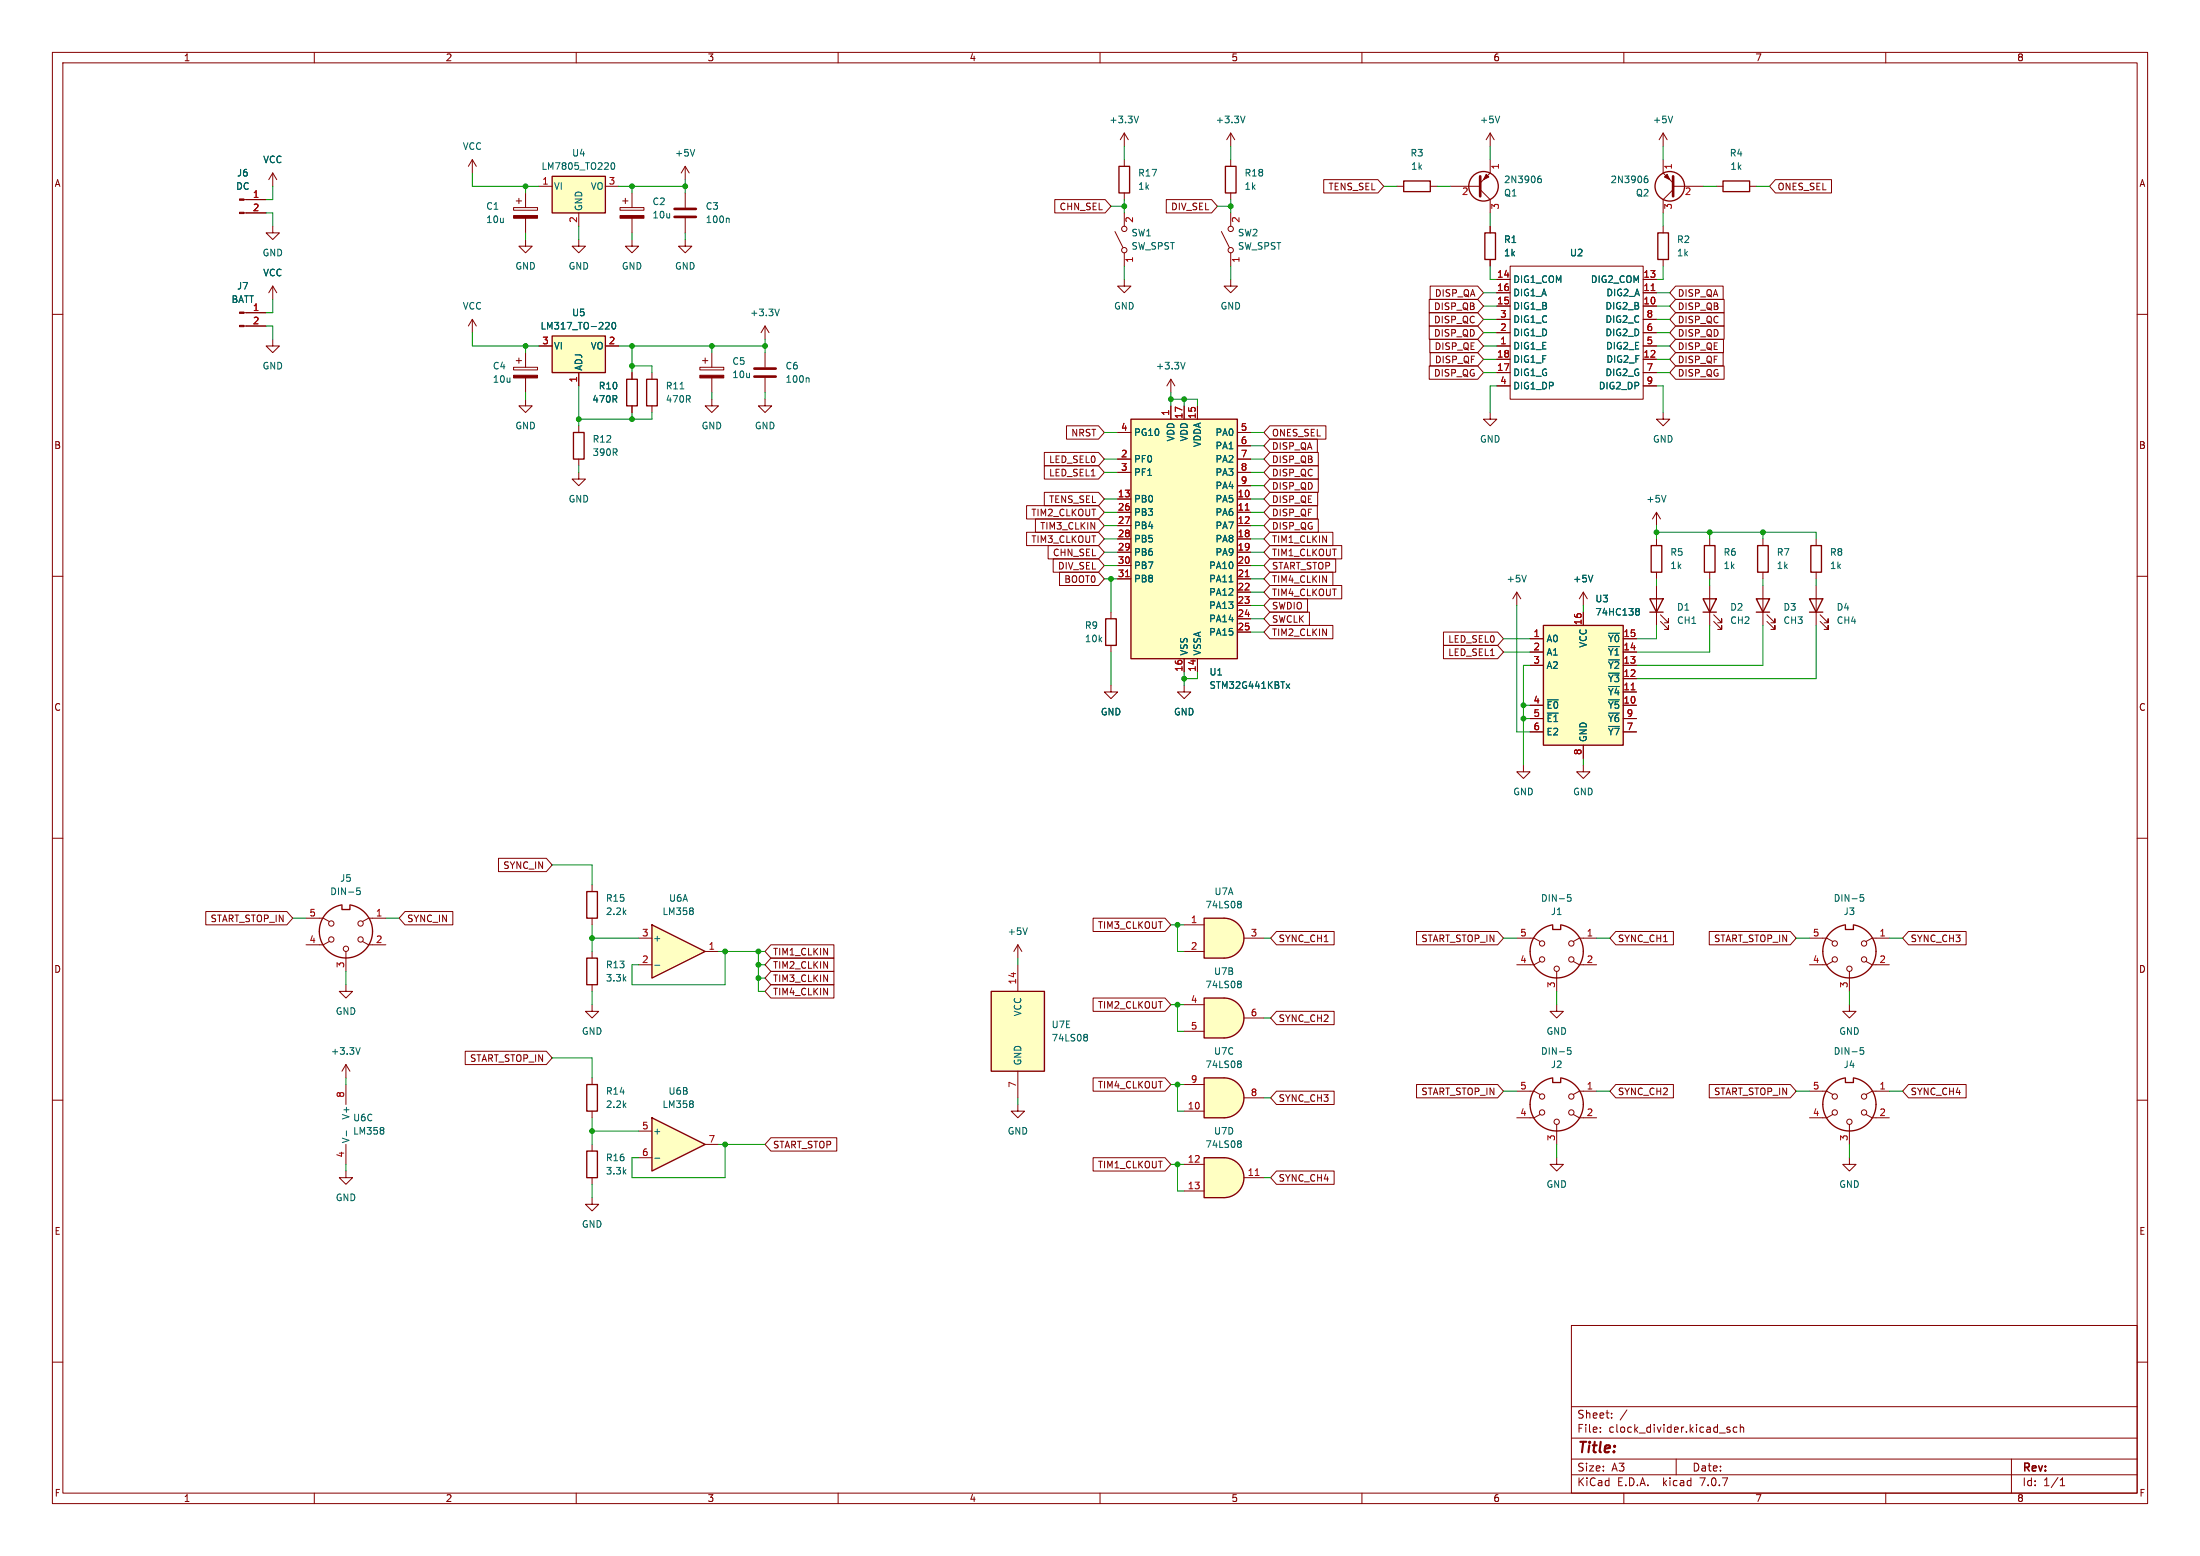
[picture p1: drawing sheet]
<svg xmlns="http://www.w3.org/2000/svg" width="420mm" height="297mm" viewBox="0 0 420 297" stroke-linecap="round" stroke-linejoin="round" font-family="sans-serif">
<g fill="none" stroke="#840000" stroke-width=".19">
<path d="M10 10h400v277h-400zM12 12h396v273h-396zM60 10v2M110 10v2M160 10v2M210 10v2M260 10v2M310 10v2M360 10v2M234.9 30.5v1.3M234.9 36.8v1.3M327.7 35.6h1.2"/>
<path d="M334 35.6h1.3M10 60h2M285.7 58.4h2.6M285.7 55.9h2.6M285.7 53.3h2.6M288.3 50.8h25.4v25.4h-25.4zM313.7 58.4h2.5M313.7 55.9h2.5M313.7 53.3h2.5M408 60h2M285.7 66h2.6M285.7 68.6h2.6"/>
<path d="M285.7 71.1h2.6M285.7 63.5h2.6M285.7 61h2.6M285.7 73.7h2.6M313.7 66h2.5M313.7 68.6h2.5M313.7 71.1h2.5M313.7 63.5h2.5M313.7 61h2.5M313.7 73.7h2.5M317.5 78.7v1.3h1.3l-1.3 1.3-1.3-1.3h1.3M10 110h2"/>
<path d="M408 110h2M10 160h2M408 160h2M58.4 175.3h3.3l1.2 .6M62.9 179.7l-1.2 .6h-3.3M69.2 179.7l1.2 .6h3.3M73.7 175.3h-3.3l-1.2 .6M66 188v1.2h1.3l-1.3 1.3-1.2-1.3h1.2M66 181.6v3.8M113 181.6v1.3M113 188v1.2M10 210h2"/>
<path d="M408 210h2M10 260h2M300 253h108v32h-108zM408 260h2M300 278.5h108M300 274.5h108M300 268.5h108M305.5 273.2v.2M305.5 272.5v.1M307.7 270.5v.2M307.7 269.8v.1M310.6 269.1l-1.3 1.9"/>
<path d="M320 278.5v3M330.2 272.5l-.3-.1-.2 .2v.2l.5 .2v.3h-.5M331.6 272.5l-.4-.1-.3 .3 .1 .6h.6M332.2 272.5l.2-.1 .4 .1 .1 .9M332.2 271.9v1.5M384 278.5v6.5M60 285v2M110 285v2M160 285v2M210 285v2M260 285v2M300 281.5h108"/>
<path d="M310 285v2M360 285v2M393.3 283.6h.9M393.3 282.5l.4-.4v1.5"/>
<circle cx="63.2" cy="179.3" r=".51"/>
<circle cx="63.2" cy="176.3" r=".51"/>
<circle cx="68.8" cy="179.3" r=".51"/>
<circle cx="68.8" cy="176.3" r=".51"/>
<circle cx="66" cy="181.1" r=".51"/>
</g>
<path d="M233.9 31.8h2.1v5h-2.1zM328.9 34.5h5.1v2.1h-5.1zM65.3 172.7a5.1 5.1 0 0 0-3.5 7.8 5.1 5.1 0 0 0 8.5 0 5.1 5.1 0 0 0-3.5-7.8M65.3 172.8v.8h1.5v-.8M112 182.9h2v5.1h-2z" fill="none" stroke="#840000" stroke-width=".25"/>
<path d="M315.2 55.5h.7" fill="none" stroke="#a90000" stroke-width=".19"/>
<path d="M68.7 169.5h-.6v.6l.1-.1h.5l.1 .2-.1 .4-.2 .2-.4-.2" fill="none" stroke="#006464" stroke-width=".19"/>
<path d="M124.5 213.4l10.1 5-10.1 5.1z" fill="#ffffc2"/>
<g fill="none" stroke="#840000" stroke-width=".25">
<path d="M105.4 33.7h10.2v6.9h-10.2zM213.6 31.8h2v5h-2zM268 34.5h5v2.1h-5zM316.5 44.5h2v5h-2zM119.6 72.4h2.1v5.1h-2.1zM123.4 72.4h2.1v5.1h-2.1zM109.5 82.6h2v5h-2zM215.9 80h20.3v45.7h-20.3zM211.1 118.1h2v5.1h-2zM294.6 119.4h15.3v22.8h-15.3zM112 170.2h2v5.1h-2zM296.4 176.5a5.1 5.1 0 0 0-3.5 7.8 5.1 5.1 0 0 0 8.6 0 5.1 5.1 0 0 0-3.6-7.8"/>
<path d="M296.4 176.7v.7h1.5v-.7M352.3 176.5a5.1 5.1 0 0 0-3.5 7.8 5.1 5.1 0 0 0 8.5 0 5.1 5.1 0 0 0-3.5-7.8M352.3 176.7v.7h1.5v-.7M189.2 189.2h10.2v15.3h-10.2zM112 207h2v5.1h-2zM112 219.7h2v5.1h-2zM124.5 213.4l10.1 5-10.1 5.1zM296.4 205.7a5.1 5.1 0 0 0-3.5 7.8 5.1 5.1 0 0 0 8.6 0 5.1 5.1 0 0 0-3.6-7.8M296.4 205.9v.7h1.5v-.7M352.3 205.7a5.1 5.1 0 0 0-3.5 7.8 5.1 5.1 0 0 0 8.5 0 5.1 5.1 0 0 0-3.5-7.8M352.3 205.9v.7h1.5v-.7"/>
<circle cx="283.2" cy="35.6" r="2.82"/>
<circle cx="318.8" cy="35.6" r="2.82"/>
</g>
<g fill="none" stroke="#840000" stroke-width=".19">
<path d="M102.9 35.6h2.5M115.6 35.6h2.5M214.6 25.4v2.5M214.6 30.5v1.3M214.6 36.8v1.3M214.6 25.4l-.7 1.3M214.6 25.4l.8 1.3M234.9 25.4l-.7 1.3M234.9 25.4v2.5M234.9 25.4l.8 1.3M266.7 35.6h1.3M273 35.6h1.3"/>
<path d="M276.9 35.6h5.7M282.6 36.2l1.9 1.9v2.5M284.5 30.5v2.5l-1.9 1.9M317.5 30.5v2.5l1.9 1.9M319.4 36.2l-1.9 1.9v2.5M319.4 35.6h5.7M52.1 43.2v1.3h1.2l-1.2 1.2-1.3-1.2h1.3M110.5 40.6v2.6M212.9 44.2l1.5 3M214.6 53.3v1.3h1.3l-1.3 1.3-1.2-1.3h1.2M214.6 40.6v2.6M214.6 48.3v2.5"/>
<path d="M233.2 44.2l1.5 3M234.9 53.3v1.3h1.3l-1.3 1.3-1.2-1.3h1.2M234.9 40.6v2.6M234.9 48.3v2.5M317.5 43.2v1.3M317.5 49.5v1.3M120.6 71.1v1.3M120.6 77.5v1.2M124.5 71.1v1.3M124.5 77.5v1.2M133.6 70.1h4.6v.5h-4.6zM134.1 68.8h1"/>
<path d="M134.6 68.3v1M135.9 76.2v1.3h1.3l-1.3 1.2-1.3-1.2h1.3M135.9 67.3v2.8M135.9 72.1v2.8M146 76.2v1.3h1.3l-1.3 1.2-1.2-1.2h1.2M146 62.2v2.6M146 67.3v2.8M146 72.1v2.8M146 62.2l-.7 1.3M146 62.2l.8 1.3M223.5 72.4l-.7 1.3M223.5 72.4v2.5"/>
<path d="M223.5 77.5v2.5M223.5 72.4l.8 1.3M226.1 77.5v2.5M228.6 77.5v2.5M284.5 78.7v1.3h1.2l-1.2 1.3-1.3-1.3h1.3M110.5 90.2v1.2h1.3l-1.3 1.3-1.3-1.3h1.3M110.5 81.3v1.3M110.5 87.6v1.3M213.4 95.3h2.5M213.4 97.8h2.5M213.4 87.6h2.5M213.4 90.2h2.5"/>
<path d="M213.4 82.6h2.5M236.2 95.3h2.6M236.2 97.8h2.6M236.2 87.6h2.6M236.2 90.2h2.6M236.2 82.6h2.6M236.2 85.1h2.6M236.2 92.7h2.6M212.1 116.8v1.3M213.4 100.3h2.5M213.4 102.9h2.5M213.4 105.4h2.5"/>
<path d="M213.4 108h2.5M213.4 110.5h2.5M236.2 100.3h2.6M236.2 102.9h2.6M236.2 105.4h2.6M236.2 108h2.6M236.2 110.5h2.6M236.2 113h2.6M236.2 115.6h2.6M236.2 118.1h2.6M289.6 113l-.8 1.3M289.6 113v2.6"/>
<path d="M289.6 113l.7 1.3M302.3 113v2.6M302.3 116.8v2.6M302.3 113l-.8 1.3M302.3 113l.7 1.3M212.1 130.8v1.3h1.3l-1.3 1.3-1.3-1.3h1.3M212.1 123.2v1.3M226.1 130.8v1.3h1.2l-1.2 1.3-1.3-1.3h1.3M226.1 125.7v2.6M228.6 125.7v2.6M236.2 120.7h2.6M292.1 121.9h2.5"/>
<path d="M292.1 134.6h2.5M292.1 127h2.5M292.1 124.5h2.5M292.1 137.2h2.5M292.1 139.7h2.5M309.9 121.9h2.5M309.9 134.6h2.5M309.9 132.1h2.5M309.9 129.5h2.5M309.9 127h2.5M309.9 124.5h2.5M309.9 137.2h2.5"/>
<path d="M309.9 139.7h2.5M290.8 146.1v1.2h1.3l-1.3 1.3-1.2-1.3h1.2M302.3 146.1v1.2h1.2l-1.2 1.3-1.3-1.3h1.3M302.3 142.2v2.6M113 168.9v1.3M113 175.3v1.2M289.6 179.1h3.3l1.1 .6M304.8 179.1h-3.3l-1.1 .6M345.4 179.1h3.3l1.2 .6M360.7 179.1h-3.3l-1.2 .6M194.3 180.3v2.6M194.3 184.2v5"/>
<path d="M194.3 180.3l-.8 1.3M194.3 180.3l.8 1.3M294 183.5l-1.1 .7h-3.3M297.2 191.8v1.2h1.2l-1.2 1.3-1.3-1.3h1.3M297.2 185.4v3.8M300.4 183.5l1.1 .7h3.3M349.9 183.5l-1.2 .7h-3.3M353.1 185.4v3.8M356.2 183.5l1.2 .7h3.3M66 203.2l-.7 1.3M66 203.2v2.5M66 207v3.8"/>
<path d="M66 218.4v3.8M66 203.2l.8 1.3M113 205.7v1.3M113 212.1v1.3M113 218.4v1.3M121.9 215.9h2.6M134.6 218.4h2.6M194.3 210.8v1.3h1.3l-1.3 1.3-1.3-1.3h1.3M194.3 204.5v5.1M289.6 208.3h3.3l1.1 .6M294 212.7l-1.1 .7h-3.3M297.2 214.6v3.8"/>
<path d="M300.4 212.7l1.1 .7h3.3M304.8 208.3h-3.3l-1.1 .6M345.4 208.3h3.3l1.2 .6M349.9 212.7l-1.2 .7h-3.3M353.1 214.6v3.8M356.2 212.7l1.2 .7h3.3M360.7 208.3h-3.3l-1.2 .6M66 223.5v1.3h1.3l-1.3 1.3-1.2-1.3h1.2M113 228.6v1.3h1.3l-1.3 1.2-1.2-1.2h1.2M113 224.8v1.3M121.9 221h2.6M297.2 221v1.2h1.2l-1.2 1.3-1.3-1.3h1.3"/>
<path d="M353.1 221v1.2h1.2l-1.2 1.3-1.3-1.3h1.3"/>
<circle cx="214.6" cy="47.8" r=".51"/>
<circle cx="214.6" cy="43.7" r=".51"/>
<circle cx="235" cy="47.8" r=".51"/>
<circle cx="235" cy="43.7" r=".51"/>
<circle cx="294.4" cy="180.1" r=".51"/>
<circle cx="294.4" cy="183.1" r=".51"/>
<circle cx="297.2" cy="184.9" r=".51"/>
<circle cx="300" cy="180.1" r=".51"/>
<circle cx="300" cy="183.1" r=".51"/>
<circle cx="350.3" cy="180.1" r=".51"/>
<circle cx="350.3" cy="183.1" r=".51"/>
<circle cx="353.1" cy="184.9" r=".51"/>
<circle cx="355.9" cy="180.1" r=".51"/>
<circle cx="355.9" cy="183.1" r=".51"/>
<circle cx="294.4" cy="212.3" r=".51"/>
<circle cx="294.4" cy="209.3" r=".51"/>
<circle cx="297.2" cy="214.1" r=".51"/>
<circle cx="300" cy="212.3" r=".51"/>
<circle cx="300" cy="209.3" r=".51"/>
<circle cx="350.3" cy="209.3" r=".51"/>
<circle cx="350.3" cy="212.3" r=".51"/>
<circle cx="353.1" cy="214.1" r=".51"/>
<circle cx="355.9" cy="209.3" r=".51"/>
<circle cx="355.9" cy="212.3" r=".51"/>
</g>
<g fill="none" stroke="#006464" stroke-width=".19">
<path d="M116.8 31.1h.1a.68 .68 0 0 1 .5 .6 .68 .68 0 0 1-.5 .6 .84 .84 0 0 1-.1-1.2zM217.4 22.2l-.5 1.2M237.7 22.2l-.5 1.2M293.7 34.1h.3l.3 .2-.2 .5h-.4M294.1 33.6l-.4 .1M314 34.1h.4l.2 .2-.1 .5h-.5M314.5 33.6l-.4 .1M148.8 59l-.5 1.3M129.8 74.2h.8M154.3 72.1l.1 .2v.7M226.2 69.2l-.4 1.2M234.6 111.1h.8"/>
<path d="M291.4 109.8l-.4 1.3M304.1 109.8l-.4 1.3M312.4 116.6l.1 .1M312.4 116.2l.3-.1 .2 .2 .1 .2-.3 .2M312.5 116.7h.2M312.5 116.7l-.1 .1M312.7 116.7l.3 .2-.1 .4-.2 .1h-.3M245.5 130.5l.7 .9M246.2 130.5l-.7 .9M295.4 133.6h2.1M307.1 120.9h2M196.1 177.1l-.4 1.3"/>
<path d="M299.9 170.8h-.6l-.1 .6 .2-.2 .4 .1 .1 .2v.4l-.2 .1-.5-.1M355.7 170.8h-.6v.6l.2-.2 .4 .1 .1 .2-.1 .4-.1 .1-.5-.1M68.8 200l-.5 1.2M207.1 197.4h.3l.2 .3-.2 .3M207.1 198h.3M207.4 198l.2 .2v.3l-.1 .1-.4 .1M299.9 200h-.6l-.1 .6 .2-.1h.4l.1 .2v.4l-.2 .1-.5-.1M355.7 200h-.6v.6l.2-.1h.4l.1 .2-.1 .4-.1 .1-.5-.1M66.1 215.9v.9M73.2 215.3v.3M73.2 215.9v.5M132.3 210.3v.3"/>
<path d="M132.3 210.8v.5M125 221.1h1"/>
</g>
<path d="M282.6 33.7v3.8M319.4 33.7v3.8M144 71.9h4.1M144 70.4h4.1" fill="none" stroke="#840000" stroke-width=".51"/>
<g fill="#840000" stroke="#840000" stroke-width=".19">
<path d="M317.8 33.8l.5-.5 .5 1z"/>
<path d="M283.7 33.3l.5 .5-1 .5z"/>
<path d="M133.6 71.6h4.6v.5h-4.6z"/>
</g>
<g fill="#ffffc2" stroke="#ffffc2" stroke-width=".19">
<path d="M189.2 189.2h10.2v15.3h-10.2z"/>
<path d="M105.4 33.7h10.2v6.9h-10.2z"/>
<path d="M294.6 119.4h15.3v22.8h-15.3z"/>
<path d="M215.9 80h20.3v45.7h-20.3z"/>
</g>
<path d="M237.7 97.4h.8M214.9 110.1h.7M237.7 110.1h.8M311.4 131.7h.7" fill="none" stroke="#a90000" stroke-width=".19"/>
<path d="M124.5 176.5l10.1 5.1-10.1 5.1z" fill="#ffffc2"/>
<path d="M283.5 44.5h2v5h-2zM124.5 176.5l10.1 5.1-10.1 5.1z" fill="none" stroke="#840000" stroke-width=".25"/>
<g fill="none" stroke="#840000" stroke-width=".19">
<path d="M284.5 25.4v2.5M284.5 25.4l-.8 1.3M284.5 25.4l.7 1.3M317.5 25.4l-.8 1.3M317.5 25.4v2.5M317.5 25.4l.8 1.3M120.6 45.7v1.3h1.3l-1.3 1.3-1.2-1.3h1.2M130.8 45.7v1.3h1.3l-1.3 1.3-1.3-1.3h1.3M284.5 43.2v1.3M284.5 49.5v1.3M316.2 97.8l-.7 1.3M316.2 97.8v2.5"/>
<path d="M316.2 97.8l.8 1.3M121.9 179.1h2.6M113 191.8v1.2h1.3l-1.3 1.3-1.2-1.3h1.2M121.9 184.2h2.6M134.6 181.6h2.6"/>
</g>
<path d="M286.3 22.2l-.4 1.2M319.3 22.2l-.4 1.2M318 94.6l-.4 1.2M132.3 173.4v.3M132.3 174v.4M125 184.2h1" fill="none" stroke="#006464" stroke-width=".19"/>
<path d="M233.7 175.3a3.8 3.8 0 0 1 3.8 3.8 3.8 3.8 0 0 1-3.8 3.8z" fill="#ffffc2" stroke="#ffffc2" stroke-width=".19"/>
<path d="M229.9 175.3h3.8v7.6h-3.8z" fill="#ffffc2"/>
<path d="M335.3 114.3h2.5l-1.3 2.5zM335.3 116.8h2.5M335.5 104.1h2.1v5.1h-2.1zM345.4 114.3h2.6l-1.3 2.5zM345.4 116.8h2.6M345.7 104.1h2v5.1h-2zM229.9 175.3h3.8a3.8 3.8 0 0 1 3.8 3.8 3.8 3.8 0 0 1-3.8 3.8h-3.8z" fill="none" stroke="#840000" stroke-width=".25"/>
<g fill="none" stroke="#840000" stroke-width=".19">
<path d="M52.1 33l-.8 1.3M52.1 33v2.6M52.1 33l.7 1.3M130.8 31.8v2.5M130.8 36.8v2.8M130.8 31.8l-.8 1.2M130.8 31.8l.8 1.2M100.3 45.7v1.3h1.3l-1.3 1.3-1.2-1.3h1.2M110.5 45.7v1.3h1.3l-1.3 1.3-1.3-1.3h1.3M130.8 41.7v2.8M90.2 61l-.8 1.2M90.2 61v2.5"/>
<path d="M90.2 61l.7 1.2M98 70.1h4.6v.5h-4.6zM98.6 68.8h1M99.1 68.3v1M100.3 76.2v1.3h1.3l-1.3 1.2-1.2-1.2h1.2M100.3 67.3v2.8M100.3 72.1v2.8M336.5 102.9v1.2M336.5 109.2v1.3M336.5 111.8v7.6M337.3 118.6l1.5 1.5v-.7v.7h-.7M337.3 117.3l1.5 1.6v-.8v.8h-.7"/>
<path d="M346.7 102.9v1.2M346.7 109.2v1.3M346.7 111.8v7.6M347.5 118.6l1.5 1.5v-.7v.7h-.8M347.5 117.3l1.5 1.6v-.8v.8h-.8M226.1 176.5h3.8M237.5 179.1h3.8M226.1 181.6h3.8M353.1 191.8v1.2h1.2l-1.2 1.3-1.3-1.3h1.3"/>
</g>
<path d="M132.6 28.5l-.4 1.3M139 41.6l.2 .2v.7M236.5 172h.2l.3 .3-.3 .3M236.5 172.6h.2M236.7 172.6l.3 .2v.3l-.2 .1-.3 .1" fill="none" stroke="#006464" stroke-width=".19"/>
<path d="M128.8 39.9h4M128.8 41.4h4" fill="none" stroke="#840000" stroke-width=".51"/>
<path d="M98 71.6h4.6v.5h-4.6z" fill="#840000" stroke="#840000" stroke-width=".19"/>
<path d="M233.7 221a3.8 3.8 0 0 1 3.8 3.8 3.8 3.8 0 0 1-3.8 3.8z" fill="#ffffc2" stroke="#ffffc2" stroke-width=".19"/>
<path d="M229.9 221h3.8v7.6h-3.8z" fill="#ffffc2"/>
<path d="M229.9 221h3.8a3.8 3.8 0 0 1 3.8 3.8 3.8 3.8 0 0 1-3.8 3.8h-3.8z" fill="none" stroke="#840000" stroke-width=".25"/>
<path d="M90.2 30.5l-.8 1.3M90.2 30.5v2.5M90.2 30.5l.7 1.3M52.1 54.6l-.8 1.3M52.1 54.6v2.6M52.1 54.6l.7 1.3M52.1 64.8v1.2h1.2l-1.2 1.3-1.3-1.3h1.3M226.1 222.2h3.8M226.1 227.3h3.8M237.5 224.8h3.8" fill="none" stroke="#840000" stroke-width=".19"/>
<path d="M239.6 224.4h.8" fill="none" stroke="#a90000" stroke-width=".19"/>
<path d="M236.5 217.7h.2l.3 .3-.3 .3M236.5 218.3h.2M236.7 218.3l.3 .2v.3l-.2 .2h-.3" fill="none" stroke="#006464" stroke-width=".19"/>
<path d="M233.7 205.7a3.8 3.8 0 0 1 3.8 3.9 3.8 3.8 0 0 1-3.8 3.8z" fill="#ffffc2" stroke="#ffffc2" stroke-width=".19"/>
<path d="M229.9 205.7h3.8v7.7h-3.8z" fill="#ffffc2"/>
<path d="M229.9 205.7h3.8a3.8 3.8 0 0 1 3.8 3.9 3.8 3.8 0 0 1-3.8 3.8h-3.8z" fill="none" stroke="#840000" stroke-width=".25"/>
<path d="M226.1 212.1h3.8M226.1 207h3.8M237.5 209.6h3.8" fill="none" stroke="#840000" stroke-width=".19"/>
<path d="M236.5 202.5h.2l.3 .3-.3 .3M236.5 203.1h.2M236.7 203.1l.3 .2v.2l-.2 .2-.3 .1" fill="none" stroke="#006464" stroke-width=".19"/>
<path d="M233.7 190.5a3.8 3.8 0 0 1 3.8 3.8 3.8 3.8 0 0 1-3.8 3.8z" fill="#ffffc2" stroke="#ffffc2" stroke-width=".19"/>
<path d="M229.9 190.5h3.8v7.6h-3.8z" fill="#ffffc2"/>
<path d="M105.4 64.1h10.2v7h-10.2zM315 114.3h2.5l-1.3 2.5zM315 116.8h2.5M315.2 104.1h2v5.1h-2zM325.1 114.3h2.6l-1.3 2.5zM325.1 116.8h2.6M325.4 104.1h2v5.1h-2zM229.9 190.5h3.8a3.8 3.8 0 0 1 3.8 3.8 3.8 3.8 0 0 1-3.8 3.8h-3.8z" fill="none" stroke="#840000" stroke-width=".25"/>
<g fill="none" stroke="#840000" stroke-width=".19">
<path d="M46.6 38.1h4.2M98 39.6h4.6v.5h-4.6zM98.6 38.4h1M99.1 37.8v1.1M100.3 36.8v2.8M118.4 39.6h4.5v.5h-4.5zM118.9 38.4h1M119.4 37.8v1.1M120.6 36.8v2.8M201.4 38.1h9.6l1.1 1.3-1.1 1.2h-9.6zM222.6 38.1h8.7l1.1 1.3-1.1 1.2h-8.7zM252.7 34.3h10.3l1.2 1.3-1.2 1.2h-10.3z"/>
<path d="M338.9 34.3h10.7v2.5h-10.7l-1.1-1.2zM46.6 59.7h4.2M46.6 40.6h4.2M100.3 41.7v2.8M120.6 41.7v2.8M272.8 57.1h9.3l1.1 1.3-1.1 1.3h-9.3zM272.8 59.7h9.3l1.1 1.3-1.1 1.2h-9.3zM273 54.6h9.1l1.1 1.3-1.1 1.3h-9.1zM284.5 43.2v1.3M284.5 49.5v1.3M285.7 58.4h2.6M285.7 55.9h2.6"/>
<path d="M285.7 53.3h2.6M313.7 58.4h2.5M313.7 55.9h2.5M313.7 53.3h2.5M319.9 54.6h9.1v2.6h-9.1l-1.1-1.3zM319.9 59.7h9.2v2.5h-9.2l-1.1-1.2zM319.9 57.1h9.2v2.6h-9.2l-1.1-1.3zM46.6 62.2h4.2M102.9 66h2.5M110.5 71.1v2.6M115.6 66h2.5M120.6 71.1v1.3"/>
<path d="M120.6 77.5v1.2M223.5 77.5v2.5M226.1 77.5v2.5M228.6 77.5v2.5M272.8 69.8h9.3l1.1 1.3-1.1 1.3h-9.3zM272.8 62.2h9.3l1.1 1.3-1.1 1.3h-9.3zM273 64.8h9.1l1.1 1.2-1.1 1.3h-9.1zM273 67.3h9.1l1.1 1.3-1.1 1.3h-9.1zM285.7 66h2.6M285.7 68.6h2.6M285.7 71.1h2.6M285.7 63.5h2.6"/>
<path d="M285.7 61h2.6M285.7 73.7h2.6M313.7 66h2.5M313.7 68.6h2.5M313.7 71.1h2.5M313.7 63.5h2.5M313.7 61h2.5M313.7 73.7h2.5M319.9 67.3h9.1v2.6h-9.1l-1.1-1.3zM319.9 64.8h9.1v2.5h-9.1l-1.1-1.3zM319.9 62.2h9.2v2.6h-9.2l-1.1-1.3zM319.9 69.8h9.2v2.6h-9.2l-1.1-1.3z"/>
<path d="M196 96.5h13.7l1.1 1.3-1.1 1.3h-13.7zM197.7 99.1h12l1.1 1.2-1.1 1.3h-12zM199.4 86.4h10.3l1.1 1.2-1.1 1.3h-10.3zM199.4 94h10.3l1.1 1.3-1.1 1.2h-10.3zM199.4 88.9h10.3l1.1 1.3-1.1 1.2h-10.3zM203.6 81.3h6.1l1.1 1.3-1.1 1.2h-6.1zM213.4 95.3h2.5M213.4 97.8h2.5M213.4 87.6h2.5M213.4 90.2h2.5M213.4 82.6h2.5M236.2 95.3h2.6"/>
<path d="M236.2 97.8h2.6M236.2 87.6h2.6M236.2 90.2h2.6M236.2 82.6h2.6M236.2 85.1h2.6M236.2 92.7h2.6M242.4 86.4h9.3v2.5h-9.3l-1.1-1.3zM242.4 96.5h9.1v2.6h-9.1l-1.1-1.3zM242.4 99.1h9.3v2.5h-9.3l-1.1-1.3zM242.4 94h9.1v2.5h-9.1l-1.1-1.2zM242.4 83.8h9.1v2.6h-9.1l-1.1-1.3zM242.4 88.9h9.3v2.5h-9.3l-1.1-1.2z"/>
<path d="M242.4 81.3h10.7v2.5h-10.7l-1.1-1.2zM242.4 91.4h9.3v2.6h-9.3l-1.1-1.3zM196 101.6h13.7l1.1 1.3-1.1 1.2h-13.7zM200.1 104.1h9.6l1.1 1.3-1.1 1.3h-9.6zM201.1 106.7h8.6l1.1 1.3-1.1 1.2h-8.6zM202.3 109.2h7.4l1.1 1.3-1.1 1.3h-7.4zM213.4 100.3h2.5M213.4 102.9h2.5M213.4 105.4h2.5M213.4 108h2.5M213.4 110.5h2.5M236.2 100.3h2.6"/>
<path d="M236.2 102.9h2.6M236.2 105.4h2.6M236.2 108h2.6M236.2 110.5h2.6M236.2 113h2.6M236.2 115.6h2.6M236.2 118.1h2.6M242.4 109.2h12v2.6h-12l-1.1-1.3zM242.4 114.3h7.2v2.5h-7.2l-1.1-1.2zM242.4 116.8h7.6v2.6h-7.6l-1.1-1.3zM242.4 119.4h12v2.5h-12l-1.1-1.2zM242.4 106.7h12.6v2.5h-12.6l-1.1-1.2z"/>
<path d="M242.4 104.1h13.7v2.6h-13.7l-1.1-1.3zM242.4 101.6h12v2.5h-12l-1.1-1.2zM242.4 111.8h13.7v2.5h-13.7l-1.1-1.3zM302.3 116.8v2.6M316.2 102.9v1.2M316.2 109.2v1.3M316.2 111.8v7.6M317 118.6l1.5 1.5v-.7v.7h-.7M317 117.3l1.5 1.6v-.8v.8h-.7M326.4 102.9v1.2M326.4 109.2v1.3M326.4 111.8v7.6"/>
<path d="M327.2 118.6l1.5 1.5v-.7v.7h-.8M327.2 117.3l1.5 1.6v-.8v.8h-.8M226.1 125.7v2.6M228.6 125.7v2.6M236.2 120.7h2.6M275.6 123.2h10.3l1.1 1.3-1.1 1.2h-10.3zM275.6 120.6h10.3l1.1 1.3-1.1 1.3h-10.3zM292.1 121.9h2.5M292.1 134.6h2.5M292.1 127h2.5M292.1 124.5h2.5M292.1 137.2h2.5"/>
<path d="M292.1 139.7h2.5M309.9 121.9h2.5M309.9 134.6h2.5M309.9 132.1h2.5M309.9 129.5h2.5M309.9 127h2.5M309.9 124.5h2.5M309.9 137.2h2.5M309.9 139.7h2.5M302.3 142.2v2.6M39.3 174h15.5l1.1 1.3-1.1 1.2h-15.5zM77.3 174h9.1v2.5h-9.1l-1.1-1.2z"/>
<path d="M95.2 163.8h9.1l1.1 1.3-1.1 1.3h-9.1zM208.7 175.3h13.7l1.1 1.2-1.1 1.3h-13.7zM243.7 177.8h11v2.5h-11l-1.1-1.2zM270.4 177.8h15.5l1.1 1.3-1.1 1.2h-15.5zM308.5 177.8h11v2.5h-11l-1.2-1.2zM326.3 177.8h15.5l1.1 1.3-1.1 1.2h-15.5zM364.3 177.8h11v2.5h-11l-1.1-1.2zM147.2 188h12v2.5h-12l-1.2-1.3zM147.2 180.3h12v2.6h-12l-1.2-1.3zM147.2 182.9h12v2.5h-12l-1.2-1.2zM147.2 185.4h12v2.6h-12l-1.2-1.3zM208.7 190.5h13.7l1.1 1.3-1.1 1.2h-13.7z"/>
<path d="M226.1 191.8h3.8M226.1 196.9h3.8M237.5 194.3h3.8M243.7 193h11v2.6h-11l-1.1-1.3zM88.8 200.7h15.5l1.1 1.2-1.1 1.3h-15.5zM147.2 217.2h12.5v2.5h-12.5l-1.2-1.3zM208.7 205.7h13.7l1.1 1.3-1.1 1.3h-13.7zM243.7 208.3h11v2.5h-11l-1.1-1.2zM270.4 207h15.5l1.1 1.3-1.1 1.3h-15.5zM308.5 207h11v2.6h-11l-1.2-1.3zM326.3 207h15.5l1.1 1.3-1.1 1.3h-15.5zM364.3 207h11v2.6h-11l-1.1-1.3z"/>
<path d="M208.7 221h13.7l1.1 1.2-1.1 1.3h-13.7zM243.7 223.5h11v2.6h-11l-1.1-1.3z"/>
</g>
<g fill="none" stroke="#006464" stroke-width=".19">
<path d="M115.8 61.5l.4 .1 .1 .3-.8 .9h.8M116.9 61.7l.2-.2a.68 .68 0 0 1 .5 .7 .68 .68 0 0 1-.5 .6l-.3-.5zM234.6 111.1h.8M304.1 109.8l-.4 1.3M312.4 116.6l.1 .1M312.4 116.2l.3-.1 .2 .2 .1 .2-.3 .2M312.5 116.7h.2M312.5 116.7l-.1 .1M312.7 116.7l.3 .2-.1 .4-.2 .1h-.3M245.5 130.5l.7 .9M246.2 130.5l-.7 .9M295.4 133.6h2.1"/>
<path d="M307.1 120.9h2M236.5 187.3h.2l.3 .2-.3 .3M236.5 187.8h.2M236.7 187.8l.3 .3v.2l-.2 .2h-.3"/>
</g>
<g fill="#840000" stroke="#840000" stroke-width=".19">
<path d="M45.7 62.1h.9v.3h-.9z"/>
<path d="M45.7 59.6h.9v.2h-.9z"/>
<path d="M98 41.1h4.6v.6h-4.6z"/>
<path d="M118.4 41.1h4.5v.6h-4.5z"/>
<path d="M45.7 40.5h.9v.3h-.9z"/>
<path d="M45.7 38h.9v.2h-.9z"/>
</g>
<path d="M105.4 64.1h10.2v7h-10.2z" fill="#ffffc2" stroke="#ffffc2" stroke-width=".19"/>
<g fill="none" stroke="#009600" stroke-width=".19">
<path d="M52.1 35.6v2.5h-1.3M90.2 33v2.6h12.7M100.3 35.6v1.2M118.1 35.6h12.7M120.6 35.6v1.2M130.8 34.3v2.5M212.1 39.4h2.5M214.6 27.9v2.6M214.6 38.1v2.5M232.4 39.4h2.5M234.9 27.9v2.6M234.9 38.1v2.5"/>
<path d="M264.2 35.6h2.5M274.3 35.6h2.6M284.5 27.9v2.6M317.5 27.9v2.6M325.1 35.6h2.6M335.3 35.6h2.5M50.8 40.6h1.3v2.6M52.1 57.2v2.5h-1.3M100.3 44.5v1.2M110.5 43.2v2.5M120.6 44.5v1.2M130.8 44.5v1.2"/>
<path d="M214.6 50.8v2.5M234.9 50.8v2.5M283.2 55.9h2.5M283.2 58.4h2.5M284.5 40.6v2.6M284.5 50.8v2.5h1.2M316.2 55.9h2.6M316.2 58.4h2.6M317.5 50.8v2.5h-1.3M317.5 40.6v2.6M50.8 62.2h1.3v2.6M90.2 63.5v2.5h12.7"/>
<path d="M100.3 66v1.3M100.3 74.9v1.3M110.5 73.7v7.6M118.1 66h27.9M120.6 69.9h3.9v1.2M120.6 66v5.1M120.6 78.7v1.3M124.5 78.7v1.3h-14M135.9 66v1.3M135.9 74.9v1.3M146 64.8v2.5M146 74.9v1.3"/>
<path d="M223.5 76.2h5.1v1.3M223.5 74.9v2.6M226.1 76.2v1.3M283.2 66h2.5M283.2 71.1h2.5M283.2 61h2.5M283.2 63.5h2.5M283.2 68.6h2.5M285.7 73.7h-1.2v5M316.2 66h2.6M316.2 73.7h1.3v5M316.2 71.1h2.6"/>
<path d="M316.2 61h2.6M316.2 63.5h2.6M316.2 68.6h2.6M110.5 88.9v1.3M210.8 87.6h2.6M210.8 97.8h2.6M210.8 90.2h2.6M210.8 95.3h2.6M210.8 82.6h2.6M238.8 87.6h2.5M238.8 97.8h2.5M238.8 90.2h2.5"/>
<path d="M238.8 95.3h2.5M238.8 82.6h2.5M238.8 85.1h2.5M238.8 92.7h2.5M210.8 108h2.6M210.8 110.5h2.6M210.8 105.4h2.6M210.8 100.3h2.6M210.8 102.9h2.6M212.1 110.5v6.3M238.8 108h2.5M238.8 113h2.5"/>
<path d="M238.8 115.6h2.5M238.8 110.5h2.5M238.8 118.1h2.5M238.8 105.4h2.5M238.8 100.3h2.5M238.8 102.9h2.5M289.6 115.6v24.1h2.5M302.3 115.6v1.2M316.2 100.3v2.6M316.2 110.5v1.3M316.2 119.4v2.5h-3.8M316.2 101.6h30.5v1.3"/>
<path d="M326.4 101.6v1.3M326.4 110.5v1.3M326.4 119.4v5.1h-14M336.5 101.6v1.3M336.5 110.5v1.3M336.5 119.4v7.6h-24.1M346.7 110.5v1.3M346.7 119.4v10.1h-34.3M212.1 124.5v6.3M226.1 128.3v2.5M228.6 128.3v1.2h-2.5M238.8 120.7h2.5"/>
<path d="M287 121.9h5.1M287 124.5h5.1M290.8 137.2h1.3M290.8 134.6h1.3M292.1 127h-1.3v19.1M302.3 144.8v1.3M55.9 175.3h2.5M73.7 175.3h2.5M105.4 165.1h7.6v3.8M113 176.5v5.1M113 179.1h8.9M223.5 176.5h2.6"/>
<path d="M224.8 176.5v5.1h1.3M241.3 179.1h1.3M287 179.1h2.6M304.8 179.1h2.5M342.9 179.1h2.5M360.7 179.1h2.5M66 185.4v2.6M113 189.2v2.6M137.2 181.6h8.8M138.4 181.6v6.4h-17.8v-3.8h1.3M144.8 181.6v7.6h1.2M144.8 184.2h1.2"/>
<path d="M144.8 186.7h1.2M194.3 182.9v1.3M223.5 191.8h2.6M224.8 191.8v5.1h1.3M241.3 194.3h1.3M297.2 189.2v2.6M353.1 189.2v2.6M66 205.7v1.3M105.4 201.9h7.6v3.8M113 215.9h8.9M113 213.4v5M137.2 218.4h8.8"/>
<path d="M138.4 218.4v6.4h-17.8v-3.8h1.3M194.3 209.6v1.2M223.5 207h2.6M224.8 207v5.1h1.3M241.3 209.6h1.3M287 208.3h2.6M297.2 218.4v2.6M304.8 208.3h2.5M342.9 208.3h2.5M353.1 218.4v2.6M360.7 208.3h2.5M66 222.2v1.3"/>
<path d="M113 226.1v2.5M223.5 222.2h2.6M224.8 222.2v5.1h1.3M241.3 224.8h1.3"/>
</g>
<path d="M315.2 55.5h.7M237.7 97.4h.8M214.9 110.1h.7M237.7 110.1h.8M311.4 131.7h.7" fill="none" stroke="#a90000" stroke-width=".19"/>
<g fill="#009600" stroke="#009600" stroke-width=".19">
<circle cx="224.8" cy="176.5" r=".46"/>
<circle cx="224.8" cy="191.8" r=".46"/>
<circle cx="224.8" cy="207" r=".46"/>
<circle cx="224.8" cy="222.2" r=".46"/>
<circle cx="336.5" cy="101.6" r=".46"/>
<circle cx="326.4" cy="101.6" r=".46"/>
<circle cx="316.2" cy="101.6" r=".46"/>
<circle cx="234.9" cy="39.4" r=".46"/>
<circle cx="214.6" cy="39.4" r=".46"/>
<circle cx="226.1" cy="76.2" r=".46"/>
<circle cx="223.5" cy="76.2" r=".46"/>
<circle cx="290.8" cy="134.6" r=".46"/>
<circle cx="290.8" cy="137.2" r=".46"/>
<circle cx="226.1" cy="129.5" r=".46"/>
<circle cx="212.1" cy="110.5" r=".46"/>
<circle cx="146" cy="66" r=".46"/>
<circle cx="135.9" cy="66" r=".46"/>
<circle cx="120.6" cy="80" r=".46"/>
<circle cx="110.5" cy="80" r=".46"/>
<circle cx="113" cy="215.9" r=".46"/>
<circle cx="138.4" cy="218.4" r=".46"/>
<circle cx="113" cy="179.1" r=".46"/>
<circle cx="138.4" cy="181.6" r=".46"/>
<circle cx="144.8" cy="181.6" r=".46"/>
<circle cx="144.8" cy="184.2" r=".46"/>
<circle cx="144.8" cy="186.7" r=".46"/>
<circle cx="120.6" cy="35.6" r=".46"/>
<circle cx="120.6" cy="66" r=".46"/>
<circle cx="120.6" cy="69.9" r=".46"/>
<circle cx="130.8" cy="35.6" r=".46"/>
<circle cx="100.3" cy="66" r=".46"/>
<circle cx="100.3" cy="35.6" r=".46"/>
</g>
<text font-size="2.8" fill="#840000" x="301" y="277.9">Title:</text>
<g font-size="2.1" fill="#840000">
<text x="301" y="273.7">File:</text>
<text x="301" y="271">Sheet:</text>
<text x="307.1" y="273.7">clock_divider.kicad_sch</text>
<text x="301" y="281.1">Size:</text>
<text x="307.6" y="281.1">A3</text>
<text x="323" y="281.1">Date:</text>
<text x="386" y="281.3">Rev:</text>
<text x="301" y="283.9">KiCad</text>
<text x="308.7" y="283.9">E.D.A.</text>
<text x="317.6" y="283.9">kicad</text>
<text x="324.8" y="283.9">7.0.7</text>
<text x="386" y="283.9">Id:</text>
<text x="390.1" y="283.9">1/1</text>
</g>
<g font-size="1.8" fill="#840000">
<text x="35" y="11.9">1</text>
<text x="85" y="11.9">2</text>
<text x="135" y="11.9">3</text>
<text x="185" y="11.9">4</text>
<text x="235" y="11.9">5</text>
<text x="285" y="11.9">6</text>
<text x="335" y="11.9">7</text>
<text x="385" y="11.9">8</text>
<text x="10.3" y="35.9">A</text>
<text x="408.3" y="35.9">A</text>
<text x="202.2" y="40.3">CHN_SEL</text>
<text x="223.5" y="40.3">DIV_SEL</text>
<text x="253.5" y="36.5">TENS_SEL</text>
<text x="339.3" y="36.5">ONES_SEL</text>
<text x="273.7" y="59.4">DISP_QB</text>
<text x="273.8" y="56.8">DISP_QA</text>
<text x="320.2" y="56.8">DISP_QA</text>
<text x="320.2" y="59.4">DISP_QB</text>
<text x="273.7" y="61.9">DISP_QC</text>
<text x="273.7" y="64.5">DISP_QD</text>
<text x="320.2" y="61.9">DISP_QC</text>
<text x="320.2" y="64.5">DISP_QD</text>
<text x="273.8" y="67">DISP_QE</text>
<text x="273.8" y="69.5">DISP_QF</text>
<text x="320.2" y="69.5">DISP_QF</text>
<text x="320.2" y="67">DISP_QE</text>
<text x="273.7" y="72.1">DISP_QG</text>
<text x="320.2" y="72.1">DISP_QG</text>
<text x="204.4" y="83.5">NRST</text>
<text x="242.7" y="83.5">ONES_SEL</text>
<text x="10.3" y="85.9">B</text>
<text x="200.2" y="88.6">LED_SEL0</text>
<text x="242.7" y="88.6">DISP_QB</text>
<text x="242.7" y="86">DISP_QA</text>
<text x="408.2" y="85.9">B</text>
<text x="200.2" y="91.1">LED_SEL1</text>
<text x="242.7" y="91.1">DISP_QC</text>
<text x="242.7" y="93.7">DISP_QD</text>
<text x="196.8" y="98.7">TIM2_CLKOUT</text>
<text x="198.5" y="101.3">TIM3_CLKIN</text>
<text x="200.2" y="96.2">TENS_SEL</text>
<text x="242.7" y="98.7">DISP_QF</text>
<text x="242.7" y="101.3">DISP_QG</text>
<text x="242.7" y="96.2">DISP_QE</text>
<text x="196.8" y="103.8">TIM3_CLKOUT</text>
<text x="200.9" y="106.4">CHN_SEL</text>
<text x="242.7" y="106.4">TIM1_CLKOUT</text>
<text x="242.7" y="103.8">TIM1_CLKIN</text>
<text x="201.9" y="108.9">DIV_SEL</text>
<text x="203.1" y="111.4">BOOT0</text>
<text x="242.7" y="111.4">TIM4_CLKIN</text>
<text x="242.7" y="108.9">START_STOP</text>
<text x="242.7" y="114">TIM4_CLKOUT</text>
<text x="242.7" y="116.5">SWDIO</text>
<text x="242.7" y="119.1">SWCLK</text>
<text x="242.7" y="121.6">TIM2_CLKIN</text>
<text x="276.4" y="125.4">LED_SEL1</text>
<text x="276.4" y="122.9">LED_SEL0</text>
<text x="10.3" y="135.9">C</text>
<text x="408.2" y="135.9">C</text>
<text x="96" y="166.1">SYNC_IN</text>
<text x="40.1" y="176.2">START_STOP_IN</text>
<text x="77.6" y="176.2">SYNC_IN</text>
<text x="209.5" y="177.5">TIM3_CLKOUT</text>
<text x="10.3" y="185.9">D</text>
<text x="147.5" y="182.6">TIM1_CLKIN</text>
<text x="147.5" y="185.1">TIM2_CLKIN</text>
<text x="244" y="180">SYNC_CH1</text>
<text x="271.2" y="180">START_STOP_IN</text>
<text x="308.8" y="180">SYNC_CH1</text>
<text x="327.1" y="180">START_STOP_IN</text>
<text x="364.7" y="180">SYNC_CH3</text>
<text x="408.2" y="185.9">D</text>
<text x="147.5" y="190.2">TIM4_CLKIN</text>
<text x="147.5" y="187.6">TIM3_CLKIN</text>
<text x="209.5" y="192.7">TIM2_CLKOUT</text>
<text x="244" y="195.3">SYNC_CH2</text>
<text x="89.6" y="202.9">START_STOP_IN</text>
<text x="209.5" y="208">TIM4_CLKOUT</text>
<text x="271.2" y="209.2">START_STOP_IN</text>
<text x="308.8" y="209.2">SYNC_CH2</text>
<text x="327.1" y="209.2">START_STOP_IN</text>
<text x="364.7" y="209.2">SYNC_CH4</text>
<text x="244" y="210.5">SYNC_CH3</text>
<text x="147.5" y="219.4">START_STOP</text>
<text x="209.5" y="223.2">TIM1_CLKOUT</text>
<text x="244" y="225.7">SYNC_CH4</text>
<text x="10.3" y="235.9">E</text>
<text x="408.3" y="235.9">E</text>
<text x="10.3" y="285.9">F</text>
<text x="35" y="286.9">1</text>
<text x="85" y="286.9">2</text>
<text x="135" y="286.9">3</text>
<text x="185" y="286.9">4</text>
<text x="235" y="286.9">5</text>
<text x="285" y="286.9">6</text>
<text x="335" y="286.9">7</text>
<text x="385" y="286.9">8</text>
<text x="408.3" y="285.9">F</text>
</g>
<g font-size="1.8" fill="#006464">
<text x="211.7" y="23.7">+3.3V</text>
<text x="232" y="23.7">+3.3V</text>
<text x="282.4" y="23.7">+5V</text>
<text x="315.5" y="23.7">+5V</text>
<text x="88.3" y="28.8">VCC</text>
<text x="45.2" y="33.9">J6</text>
<text x="50.2" y="31.3">VCC</text>
<text x="103.3" y="32.6">LM7805_TO220</text>
<text x="109.1" y="30.1">U4</text>
<text x="128.8" y="30.1">+5V</text>
<text x="217.2" y="33.9">R17</text>
<text x="237.5" y="33.9">R18</text>
<text x="269.2" y="30.1">R3</text>
<text x="269.3" y="32.6">1k</text>
<text x="287" y="35.2">2N3906</text>
<text x="307.4" y="35.2">2N3906</text>
<text x="330.1" y="30.1">R4</text>
<text x="330.3" y="32.6">1k</text>
<text x="45" y="36.4">DC</text>
<text x="92.7" y="40.2">C1</text>
<text x="105.7" y="36.4">VI</text>
<text x="111.4" y="40.4" transform="rotate(-90 111.4 40.4)">GND</text>
<text x="112.7" y="36.4">VO</text>
<text x="124.5" y="39.3">C2</text>
<text x="124.5" y="41.9">10u</text>
<text x="134.6" y="40.2">C3</text>
<text x="217.2" y="36.4">1k</text>
<text x="237.5" y="36.4">1k</text>
<text x="287" y="37.7">Q1</text>
<text x="312.2" y="37.7">Q2</text>
<text x="92.7" y="42.8">10u</text>
<text x="134.6" y="42.8">100n</text>
<text x="215.9" y="47.9">SW_SPST</text>
<text x="215.9" y="45.3">SW1</text>
<text x="236.2" y="47.9">SW_SPST</text>
<text x="236.2" y="45.3">SW2</text>
<text x="287" y="46.6">R1</text>
<text x="320.1" y="46.6">R2</text>
<text x="50" y="49.1">GND</text>
<text x="50.2" y="52.9">VCC</text>
<text x="98.3" y="51.7">GND</text>
<text x="108.5" y="51.7">GND</text>
<text x="118.6" y="51.7">GND</text>
<text x="128.8" y="51.7">GND</text>
<text x="287" y="49.1">1k</text>
<text x="299.6" y="49.1">U2</text>
<text x="320.1" y="49.1">1k</text>
<text x="44.1" y="58">BATT</text>
<text x="45.2" y="55.5">J7</text>
<text x="88.3" y="59.3">VCC</text>
<text x="212.6" y="59.3">GND</text>
<text x="232.9" y="59.3">GND</text>
<text x="288.8" y="54.2">DIG1_COM</text>
<text x="288.8" y="59.3">DIG1_B</text>
<text x="288.8" y="56.7">DIG1_A</text>
<text x="303.6" y="54.2">DIG2_COM</text>
<text x="306.4" y="59.3">DIG2_B</text>
<text x="306.6" y="56.7">DIG2_A</text>
<text x="103.1" y="63.1">LM317_TO-220</text>
<text x="109.1" y="60.6">U5</text>
<text x="143.1" y="60.6">+3.3V</text>
<text x="288.8" y="64.4">DIG1_D</text>
<text x="288.8" y="61.8">DIG1_C</text>
<text x="306.4" y="64.4">DIG2_D</text>
<text x="306.4" y="61.8">DIG2_C</text>
<text x="50" y="70.7">GND</text>
<text x="94" y="70.7">C4</text>
<text x="105.7" y="66.9">VI</text>
<text x="111.4" y="70.9" transform="rotate(-90 111.4 70.9)">ADJ</text>
<text x="112.7" y="66.9">VO</text>
<text x="139.7" y="69.8">C5</text>
<text x="149.9" y="70.7">C6</text>
<text x="220.6" y="70.7">+3.3V</text>
<text x="288.8" y="66.9">DIG1_E</text>
<text x="288.8" y="72">DIG1_G</text>
<text x="288.8" y="69.4">DIG1_F</text>
<text x="306.4" y="72">DIG2_G</text>
<text x="306.5" y="66.9">DIG2_E</text>
<text x="306.6" y="69.4">DIG2_F</text>
<text x="94" y="73.3">10u</text>
<text x="113" y="77.1">470R</text>
<text x="114.2" y="74.5">R10</text>
<text x="127" y="77.1">470R</text>
<text x="127" y="74.5">R11</text>
<text x="139.7" y="72.4">10u</text>
<text x="149.9" y="73.3">100n</text>
<text x="288.8" y="74.5">DIG1_DP</text>
<text x="305.1" y="74.5">DIG2_DP</text>
<text x="98.3" y="82.1">GND</text>
<text x="133.9" y="82.1">GND</text>
<text x="144" y="82.1">GND</text>
<text x="216.4" y="83.4">PG10</text>
<text x="231.9" y="83.4">PA0</text>
<text x="113" y="87.2">390R</text>
<text x="113" y="84.7">R12</text>
<text x="216.4" y="88.5">PF0</text>
<text x="224.4" y="84.3" transform="rotate(-90 224.4 84.3)">VDD</text>
<text x="226.9" y="84.3" transform="rotate(-90 226.9 84.3)">VDD</text>
<text x="229.5" y="85.4" transform="rotate(-90 229.5 85.4)">VDDA</text>
<text x="231.9" y="86">PA1</text>
<text x="231.9" y="88.5">PA2</text>
<text x="282.4" y="84.7">GND</text>
<text x="315.5" y="84.7">GND</text>
<text x="216.4" y="91">PF1</text>
<text x="231.9" y="91">PA3</text>
<text x="231.9" y="93.6">PA4</text>
<text x="108.5" y="96.1">GND</text>
<text x="216.4" y="96.1">PB0</text>
<text x="216.4" y="98.7">PB3</text>
<text x="216.4" y="101.2">PB4</text>
<text x="231.9" y="96.1">PA5</text>
<text x="231.9" y="98.7">PA6</text>
<text x="231.9" y="101.2">PA7</text>
<text x="314.2" y="96.1">+5V</text>
<text x="216.4" y="103.7">PB5</text>
<text x="216.4" y="106.3">PB6</text>
<text x="231.9" y="103.7">PA8</text>
<text x="231.9" y="106.3">PA9</text>
<text x="318.8" y="106.3">R5</text>
<text x="328.9" y="106.3">R6</text>
<text x="339.1" y="106.3">R7</text>
<text x="349.3" y="106.3">R8</text>
<text x="216.4" y="108.8">PB7</text>
<text x="216.4" y="111.4">PB8</text>
<text x="230.7" y="108.8">PA10</text>
<text x="230.7" y="111.4">PA11</text>
<text x="230.7" y="113.9">PA12</text>
<text x="287.5" y="111.4">+5V</text>
<text x="300.2" y="111.4">+5V</text>
<text x="318.8" y="108.8">1k</text>
<text x="328.9" y="108.8">1k</text>
<text x="339.1" y="108.8">1k</text>
<text x="349.3" y="108.8">1k</text>
<text x="230.7" y="116.4">PA13</text>
<text x="230.7" y="119">PA14</text>
<text x="304.5" y="115.2">U3</text>
<text x="304.5" y="117.7">74HC138</text>
<text x="320.1" y="116.8">D1</text>
<text x="320.1" y="119.3">CH1</text>
<text x="330.2" y="116.8">D2</text>
<text x="330.2" y="119.3">CH2</text>
<text x="340.4" y="116.8">D3</text>
<text x="340.4" y="119.3">CH3</text>
<text x="350.5" y="116.8">D4</text>
<text x="350.5" y="119.3">CH4</text>
<text x="207" y="120.2">R9</text>
<text x="207" y="122.8">10k</text>
<text x="226.9" y="125.2" transform="rotate(-90 226.9 125.2)">VSS</text>
<text x="229.5" y="125.2" transform="rotate(-90 229.5 125.2)">VSSA</text>
<text x="230.7" y="121.5">PA15</text>
<text x="295.1" y="122.8">A0</text>
<text x="295.1" y="125.3">A1</text>
<text x="303.1" y="123.7" transform="rotate(-90 303.1 123.7)">VCC</text>
<text x="306.9" y="125.3">~{Y1}</text>
<text x="306.9" y="122.8">~{Y0}</text>
<text x="230.8" y="129.1">U1</text>
<text x="230.8" y="131.7">STM32G441KBTx</text>
<text x="295.1" y="127.9">A2</text>
<text x="306.9" y="130.4">~{Y3}</text>
<text x="306.9" y="127.9">~{Y2}</text>
<text x="210.1" y="136.8">GND</text>
<text x="224" y="136.8">GND</text>
<text x="295.1" y="135.5">~{E0}</text>
<text x="306.9" y="135.5">~{Y5}</text>
<text x="306.9" y="132.9">~{Y4}</text>
<text x="295.1" y="138">~{E1}</text>
<text x="295.1" y="140.6">E2</text>
<text x="303.1" y="141.7" transform="rotate(-90 303.1 141.7)">GND</text>
<text x="306.9" y="140.6">~{Y7}</text>
<text x="306.9" y="138">~{Y6}</text>
<text x="288.8" y="152">GND</text>
<text x="300.2" y="152">GND</text>
<text x="62.9" y="171">DIN-5</text>
<text x="64.8" y="168.5">J5</text>
<text x="115.6" y="172.3">R15</text>
<text x="127.6" y="172.3">U6A</text>
<text x="230" y="173.6">74LS08</text>
<text x="231.8" y="171">U7A</text>
<text x="294.1" y="172.3">DIN-5</text>
<text x="350" y="172.3">DIN-5</text>
<text x="115.6" y="174.9">2.2k</text>
<text x="124.6" y="179.9">+</text>
<text x="126.4" y="174.9">LM358</text>
<text x="192.3" y="178.7">+5V</text>
<text x="296" y="174.9">J1</text>
<text x="351.9" y="174.9">J3</text>
<text x="115.6" y="185">R13</text>
<text x="115.6" y="187.6">3.3k</text>
<text x="230" y="188.8">74LS08</text>
<text x="231.7" y="186.3">U7B</text>
<text x="64" y="193.9">GND</text>
<text x="111" y="197.7">GND</text>
<text x="195.2" y="194.1" transform="rotate(-90 195.2 194.1)">VCC</text>
<text x="200.7" y="196.4">U7E</text>
<text x="295.1" y="197.7">GND</text>
<text x="351" y="197.7">GND</text>
<text x="63.1" y="201.5">+3.3V</text>
<text x="195.2" y="203.5" transform="rotate(-90 195.2 203.5)">GND</text>
<text x="200.7" y="199">74LS08</text>
<text x="231.7" y="201.5">U7C</text>
<text x="294.1" y="201.5">DIN-5</text>
<text x="350" y="201.5">DIN-5</text>
<text x="115.6" y="209.1">R14</text>
<text x="127.5" y="209.1">U6B</text>
<text x="230" y="204.1">74LS08</text>
<text x="296" y="204.1">J2</text>
<text x="351.9" y="204.1">J4</text>
<text x="66.9" y="213.8" transform="rotate(-90 66.9 213.8)">V+</text>
<text x="67.3" y="214.2">U6C</text>
<text x="115.6" y="211.7">2.2k</text>
<text x="126.4" y="211.7">LM358</text>
<text x="66.9" y="218.3" transform="rotate(-90 66.9 218.3)">V-</text>
<text x="67.3" y="216.8">LM358</text>
<text x="115.6" y="221.8">R16</text>
<text x="124.6" y="216.8">+</text>
<text x="192.3" y="216.8">GND</text>
<text x="230" y="219.3">74LS08</text>
<text x="231.7" y="216.8">U7D</text>
<text x="115.6" y="224.4">3.3k</text>
<text x="295.1" y="226.9">GND</text>
<text x="351" y="226.9">GND</text>
<text x="64" y="229.5">GND</text>
<text x="111" y="234.5">GND</text>
</g>
<g font-size="1.8" fill="#a90000">
<text x="103.4" y="35.3">1</text>
<text x="116.1" y="35.3">3</text>
<text x="286.5" y="32.5" transform="rotate(-90 286.5 32.5)">1</text>
<text x="319.5" y="32.5" transform="rotate(-90 319.5 32.5)">1</text>
<text x="48.2" y="37.8">1</text>
<text x="48.2" y="40.4">2</text>
<text x="279" y="37.5">2</text>
<text x="286.5" y="40.1" transform="rotate(-90 286.5 40.1)">3</text>
<text x="319.5" y="40.1" transform="rotate(-90 319.5 40.1)">3</text>
<text x="321.6" y="37.5">2</text>
<text x="110.2" y="42.6" transform="rotate(-90 110.2 42.6)">2</text>
<text x="216.6" y="42.6" transform="rotate(-90 216.6 42.6)">2</text>
<text x="236.9" y="42.6" transform="rotate(-90 236.9 42.6)">2</text>
<text x="216.6" y="50.2" transform="rotate(-90 216.6 50.2)">1</text>
<text x="236.9" y="50.2" transform="rotate(-90 236.9 50.2)">1</text>
<text x="285.7" y="53.1">14</text>
<text x="313.6" y="53.1">13</text>
<text x="48.2" y="59.4">1</text>
<text x="285.7" y="58.2">15</text>
<text x="285.7" y="55.6">16</text>
<text x="313.6" y="58.2">10</text>
<text x="313.6" y="55.6">11</text>
<text x="48.2" y="62">2</text>
<text x="103.4" y="65.8">3</text>
<text x="116.1" y="65.8">2</text>
<text x="286.3" y="65.8">1</text>
<text x="286.3" y="63.2">2</text>
<text x="286.3" y="60.7">3</text>
<text x="314.3" y="65.8">5</text>
<text x="314.3" y="63.2">6</text>
<text x="314.3" y="60.7">8</text>
<text x="285.7" y="70.9">17</text>
<text x="285.7" y="68.3">18</text>
<text x="313.6" y="68.3">12</text>
<text x="314.3" y="70.9">7</text>
<text x="110.2" y="73.1" transform="rotate(-90 110.2 73.1)">1</text>
<text x="286.3" y="73.4">4</text>
<text x="314.3" y="73.4">9</text>
<text x="213.9" y="82.3">4</text>
<text x="223.3" y="79.4" transform="rotate(-90 223.3 79.4)">1</text>
<text x="225.8" y="80.1" transform="rotate(-90 225.8 80.1)">17</text>
<text x="228.3" y="80.1" transform="rotate(-90 228.3 80.1)">15</text>
<text x="236.8" y="82.3">5</text>
<text x="213.9" y="87.4">2</text>
<text x="213.9" y="89.9">3</text>
<text x="236.8" y="84.8">6</text>
<text x="236.8" y="87.4">7</text>
<text x="236.8" y="89.9">8</text>
<text x="213.3" y="95">13</text>
<text x="236.2" y="95">10</text>
<text x="236.8" y="92.5">9</text>
<text x="213.3" y="97.5">26</text>
<text x="213.3" y="100.1">27</text>
<text x="236.2" y="97.5">11</text>
<text x="236.2" y="100.1">12</text>
<text x="213.3" y="102.6">28</text>
<text x="213.3" y="105.2">29</text>
<text x="213.3" y="107.7">30</text>
<text x="236.2" y="102.6">18</text>
<text x="236.2" y="105.2">19</text>
<text x="236.2" y="107.7">20</text>
<text x="213.3" y="110.2">31</text>
<text x="236.2" y="110.2">21</text>
<text x="236.2" y="112.8">22</text>
<text x="236.2" y="115.3">23</text>
<text x="236.2" y="117.9">24</text>
<text x="302" y="119.4" transform="rotate(-90 302 119.4)">16</text>
<text x="236.2" y="120.4">25</text>
<text x="292.7" y="121.7">1</text>
<text x="292.7" y="124.2">2</text>
<text x="309.8" y="124.2">14</text>
<text x="309.8" y="121.7">15</text>
<text x="225.8" y="128.3" transform="rotate(-90 225.8 128.3)">16</text>
<text x="228.3" y="128.3" transform="rotate(-90 228.3 128.3)">14</text>
<text x="292.7" y="126.7">3</text>
<text x="309.8" y="131.8">11</text>
<text x="309.8" y="129.3">12</text>
<text x="309.8" y="126.7">13</text>
<text x="292.7" y="134.4">4</text>
<text x="292.7" y="136.9">5</text>
<text x="309.8" y="134.4">10</text>
<text x="310.4" y="136.9">9</text>
<text x="292.7" y="139.4">6</text>
<text x="310.4" y="139.4">7</text>
<text x="302" y="144.2" transform="rotate(-90 302 144.2)">8</text>
<text x="59" y="175">5</text>
<text x="71.7" y="175">1</text>
<text x="122.5" y="178.8">3</text>
<text x="227.3" y="176.3">1</text>
<text x="238.7" y="178.8">3</text>
<text x="290.1" y="178.8">5</text>
<text x="302.8" y="178.8">1</text>
<text x="346" y="178.8">5</text>
<text x="358.7" y="178.8">1</text>
<text x="59" y="180.1">4</text>
<text x="65.8" y="184.9" transform="rotate(-90 65.8 184.9)">3</text>
<text x="71.7" y="180.1">2</text>
<text x="122.5" y="183.9">2</text>
<text x="135.2" y="181.4">1</text>
<text x="227.3" y="181.4">2</text>
<text x="290.1" y="183.9">4</text>
<text x="302.8" y="183.9">2</text>
<text x="346" y="183.9">4</text>
<text x="358.7" y="183.9">2</text>
<text x="194.1" y="188" transform="rotate(-90 194.1 188)">14</text>
<text x="227.3" y="191.5">4</text>
<text x="296.9" y="188.7" transform="rotate(-90 296.9 188.7)">3</text>
<text x="352.8" y="188.7" transform="rotate(-90 352.8 188.7)">3</text>
<text x="227.3" y="196.6">5</text>
<text x="238.7" y="194.1">6</text>
<text x="65.8" y="209.6" transform="rotate(-90 65.8 209.6)">8</text>
<text x="194.1" y="207.7" transform="rotate(-90 194.1 207.7)">7</text>
<text x="227.3" y="206.8">9</text>
<text x="238.7" y="209.3">8</text>
<text x="290.1" y="208">5</text>
<text x="302.8" y="208">1</text>
<text x="346" y="208">5</text>
<text x="358.7" y="208">1</text>
<text x="122.5" y="215.6">5</text>
<text x="226.7" y="211.8">10</text>
<text x="290.1" y="213.1">4</text>
<text x="302.8" y="213.1">2</text>
<text x="346" y="213.1">4</text>
<text x="358.7" y="213.1">2</text>
<text x="65.8" y="221.1" transform="rotate(-90 65.8 221.1)">4</text>
<text x="122.5" y="220.7">6</text>
<text x="135.2" y="218.2">7</text>
<text x="226.7" y="222">12</text>
<text x="296.9" y="217.9" transform="rotate(-90 296.9 217.9)">3</text>
<text x="352.8" y="217.9" transform="rotate(-90 352.8 217.9)">3</text>
<text x="226.7" y="227.1">13</text>
<text x="238.1" y="224.5">11</text>
</g>
</svg>
